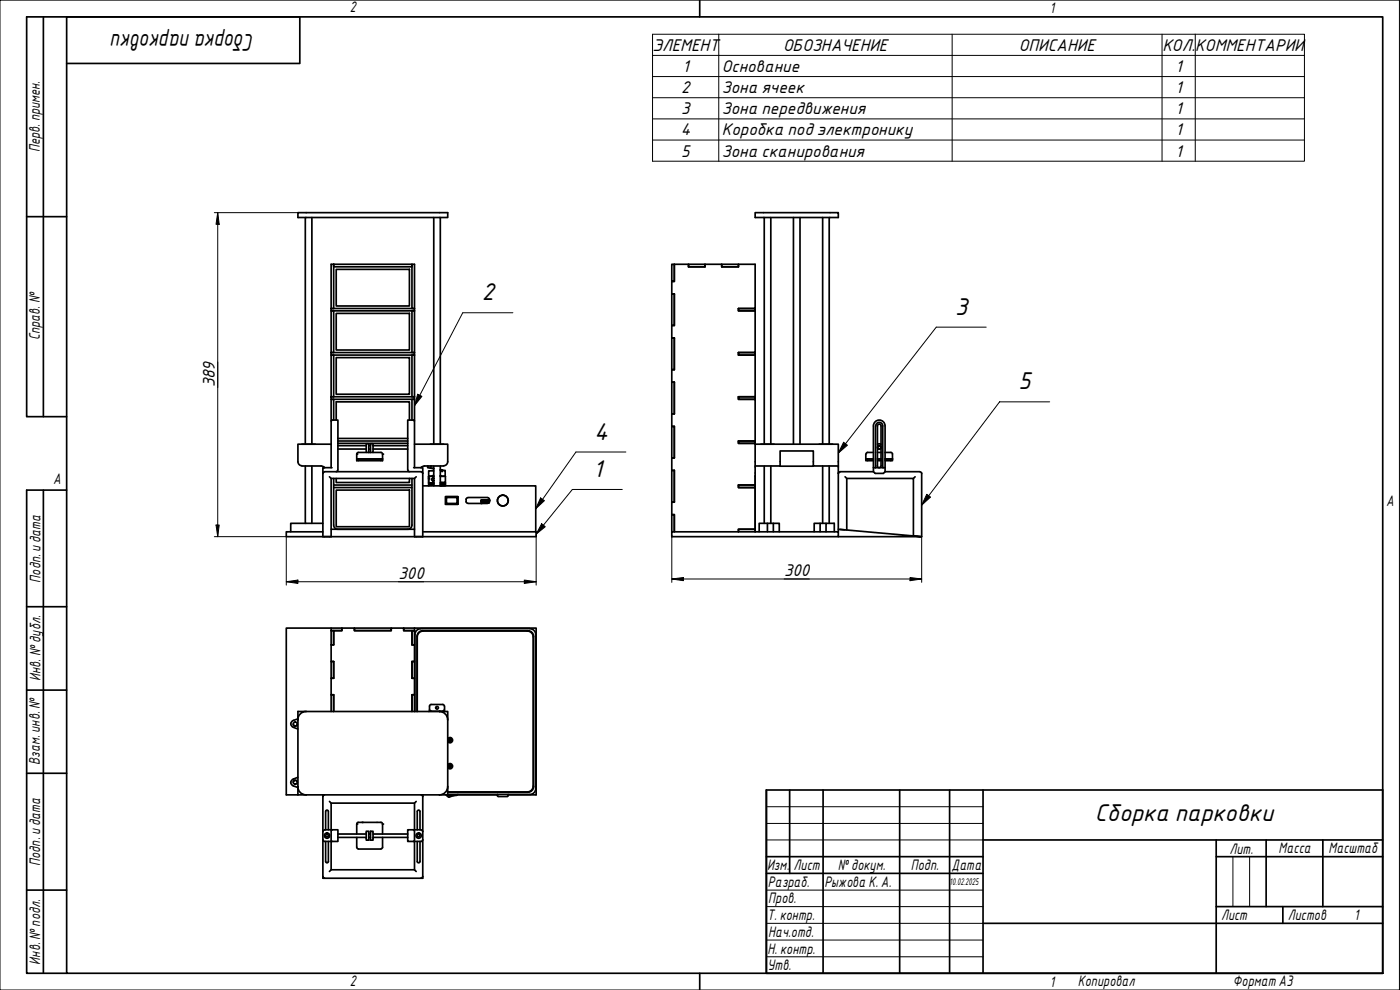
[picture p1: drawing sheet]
<svg xmlns="http://www.w3.org/2000/svg" width="420mm" height="297mm" viewBox="0 0 420 297" stroke-linecap="round" stroke-linejoin="round" font-family="sans-serif">
<g fill="none" stroke="#000" stroke-width=".51">
<path d="M89.4 63.8h45v1.5h-45zM91.6 65.3v68M93.6 65.3v68M99.4 79.3h.7v13.3h-.7zM100.1 79.3h23.5v.8h-23.5zM123.6 79.3h.8v13.3h-.8zM130.2 65.3v68M132.1 65.3v68M201.6 79.3h.8v5.1h-.8zM206.6 79.3h5v.8h-5zM216.6 79.3h5v.8h-5zM226.6 63.8h25v1.5h-25z"/>
<path d="M229.4 65.3v68M231.3 65.3v68M238.1 65.3v68M240.1 65.3v68M246.9 65.3v68M248.9 65.3v68M99.4 92.6h25v.7h-25zM99.4 93.3h.7v12.5h-.7zM100.9 80.8h22v11h-22zM100.9 94h22v11h-22zM123.6 93.3h.8v12.5h-.8zM201.6 84.4h.8v-5.1h4.2v.8h5v-.8h5v.8h5v-.8h5v13.3h-5v.7h5v12.5h-5v.7h5v12.5h-5v.8h5v12.5h-5v.7h5v.3"/>
<path d="M201.6 88.2h.8M201.6 84.4v75.2M202.4 88.2v9.4h-.8h.8zM221.6 92.6h5v.7h-5zM99.4 119h25v.8h-25zM99.4 105.8h25v.7h-25zM99.4 106.5h.7v12.5h-.7zM100.9 107.3h22v11h-22zM123.6 106.5h.8v12.5h-.8zM201.6 101.4h.8M201.6 114.7h.8M202.4 114.7v9.5h-.8h.8z"/>
<path d="M202.4 101.4v9.5h-.8h.8zM221.6 119h5v.8h-5zM221.6 105.8h5v.7h-5zM89.4 138.5a1.24 1.24 0 0 0 1.2 1.2l5.8 .1M90.6 133.3h4M91.6 139.8v17.2M93.6 139.8v17.2M96.4 139.8l1 .5M99.4 133.3h-10v5.2M99.6 126h1.8v15M99.7 126.1l-.3 .2M100.1 126v-6.2h-.7v20.5"/>
<path d="M100.9 126v-5.4h22v5.4M101.4 133h21M101.4 132.3h21M101.4 131.6h21M101.4 133.7h8.5M101.4 134.7h8.5M107.1 137.7h7.7M107.6 135.7h2.3M109.9 133.1h.8v2.6h-.8zM110.7 135.7h.5M110.7 133.7h.5M110.7 134.7h.5"/>
<path d="M111.2 133.1h.8v2.6h-.8zM112 135.7h2.3M112 133.7h10.4M112 134.7h10.4M114.3 135.7l.5 .6v1.9h-7.7v-2l.4-.5M123.6 126v-6.2h.8v20.5M124.1 126.1l.2 .2M124.1 126h-1.7v15M124.4 133.3h10v5.2M128.4 139.8l-.1 .5 1.9 .3-1-.2 .1-.6M129.2 133.3h4M129.3 139.8l-.1 .1"/>
<path d="M130.2 139.8v6M132.1 139.8v6l1.6-.1v-.3M133.2 139.8h-5.8l-.9 .4M134.4 138.5a1.24 1.24 0 0 1-1.3 1.2M201.6 127.9h.8v9.5h-.8h.8v-9.5zM221.6 132.3h5v.7h-5zM226.6 139.8v19.8v-.8h-5v.8v-.8h5v-12.5h-5v-.8h5v-2.7M228.3 133.3h4M229.4 139.8v17.2M231.3 139.8v17.2M234.1 139.8h10M245.9 133.3h4"/>
<path d="M246.9 139.8v17.2M248.9 139.8v17.2M251.6 139.8h-7.5v-4.5h-10v4.5h-7.5v-6.5h25v25.5M259.8 136.3v1.4h2.3M260.3 137.7h-.5v.5h2.3M262.1 135.7h-1.7l-.5 .5M262.1 127.8a1.75 1.75 0 0 1 1.8-1.8 1.75 1.75 0 0 1 1.7 1.8M262.1 127.8v13.7M262.8 127.8v12.5M262.8 127.8a1.05 1.05 0 0 1 1.1-1.1 1.05 1.05 0 0 1 1 1.1M263.3 139.8l.5 .5M263.3 127.8a.54 .54 0 0 1 .6-.6 .54 .54 0 0 1 .5 .6"/>
<path d="M263.3 137.7h1.1M263.3 135.7h1.1M263.3 138.2h1.1M263.3 127.8v11.9M263.3 133.3l.6-.2 .5 .2M264.4 127.8v12l-.5 .5M264.9 127.8v12.5M265.6 127.8v13.7M265.6 137.7h2.2M265.6 135.7h1.7M267.4 135.7l.4 .5v1.5M267.8 137.7v.5h-2.2"/>
<path d="M96.9 159.6h-11v1.4h41M96.9 157h-9.7v2.6M97.4 141.6l-.5 .5M97.4 140.3h-.5v20.7h2.5v-17.4M97.4 141.5h29M97.4 140.3h2.2M98.9 143.1l.5 .5h25l.5-.5M99.4 158.8h25M100.1 143.6v14a1.24 1.24 0 0 0 1.3 1.2M100.1 146.3h23.5M100.1 145.5h23.5M100.9 143.6v1.2h22v-1.2"/>
<path d="M100.9 147.1h22v10.9h-22zM101.3 141.1l-.4 .4M122.4 141.1l.5 .4M123.6 143.6v14a1.24 1.24 0 0 1-1.2 1.2M124.1 140.3h2.3M124.4 143.6v17.4h2.5M126.4 140.3h.5v20.7M126.4 141.6l.5 .5M126.5 140.1l-.1 .2M126.9 145.8h33.9v13.8M126.9 159.6h34v1.4h-34M128.7 145h1.3"/>
<path d="M128.7 145h1.5zM128.7 142.9h.1M128.7 142.9v2.1M128.7 142.9h1.5M128.9 145v.1M128.9 145.5v.1M129.6 143.7h.6M129.9 143.4l.3 .1a.44 .44 0 0 0-.7 .3 .44 .44 0 0 0 .5 .5M129.9 144.3l.3-.1-.3 .1M130.1 142.9h-.4M130.2 141.3h-1.5v2.4M130.2 142.9h-1.5v2.1"/>
<path d="M130.2 144.8l-1.5 .2M130.2 145l-1.5 .1v.4M130.2 145.5l-1.5 .1v.2M130.2 145.3l-1.5 .2h1.3M130.2 144.2l-.3 .1M130.2 144.3h-.2M132.1 141.1h1.5v1.8M132.1 140.9l.6 .3M132.1 141h.5M132.1 142.9h1.6M132.1 142.7l.4 .2M132.3 144.8l1.4 .1-1.6 .1"/>
<path d="M132.3 145.3l1.4 .1-1.6 .1M132.3 145.8h.3M132.7 141l.1 .1M133.4 144.7v.1M133.4 145.2v.1M133.4 145.7v.1M133.7 142.9v1.8l-1.6 .1M133.7 144.9v.3l-1.6 .1M133.7 149h3.7v2.3h-3.7zM133.7 149v2.3M134 149.3h3.2v1.8h-3.2zM134 151.1l-.3 .2h3.7"/>
<path d="M137.2 149.3l.2-.3v2.3l-.2-.2M137.4 149h-3.7l.3 .3M139.9 149.8v.7M139.9 149.8l.5-.5h6l.5 .5M139.9 150.5l.5 .5M140.4 151.1h6M144.4 150.1v1zM144.5 150.4h.1M144.5 150.4l.1 .7M144.5 150h.9M144.5 150h.1M144.6 150l-.1 .1"/>
<path d="M144.6 150l-.1 .4M144.6 150.2l.1 .3M144.6 150.1h.8M144.6 150.1h.1M144.7 150.5v.3M144.7 150.8h2.1M144.8 150.4l-.1 .1M144.8 150.8l-.2 .2M144.8 150.4h.1M144.8 150.7l-.1 .1M145 150.1l.2 .1M145.2 150.8l.2 .1"/>
<path d="M145.2 150.9h.2zM145.2 150.1v.2M145.2 150.2h.1M145.2 150.1v.1M145.3 150.1l-.1 .1M145.4 150h1.5M145.4 150h.1M145.5 150.1l.1 .1M145.6 150.1v.1M145.6 150.1h.1M145.7 150.9h.3zM145.7 150.8h.3"/>
<path d="M145.7 150.1l-.1 .1M146.1 150h-.7M146.1 150h.1M146.2 150l.7 .1M146.2 150h.1M146.2 150.9h.3zM146.2 150.8h.3M146.6 150.1h.1M146.7 150.2h.1M146.7 150.1h.1M146.7 150.1v.2l.1-.2M146.9 150.5l-.5 .5"/>
<path d="M146.9 150.4h-2.1v.3h2.1M146.9 150.3l-2.1 .1M146.9 149.8v.7M201.6 154.4h.8v5.2v-5.2zM201.6 159.6h50v1.4h-50zM201.6 141.1h.8M202.4 141.1v9.6h-.8h.8zM221.6 145.5h5v.8h-5zM230.3 157h-2.5v2.6M232.1 159.6v-2.6h1.8v2.6M232.1 157h-1.8v2.6M246.1 157h-1.8v2.6"/>
<path d="M247.9 159.6v-2.6h2.5v2.6M247.9 157h-1.8v2.6M251.6 159.6v-.8l25 2.2h-25M252.1 141.5h10M252.1 158.9l1.5 .1M252.1 141.6l-.4 .5M253.6 143.1l.5 .5h20v17.2M254.1 143.6v15.4M262.1 140.3h3.5M262.1 141.5l.5 .5h2.5l.5-.5M265.6 141.5h10.5M274.6 143.1l-.5 .5"/>
<path d="M276.1 141.6l.5 .5M276.6 142v19M274.6 160.8l1.5 .2M99.4 188.5h3.2v.7h-3.2zM99.4 189.2h.7v4.3h-.7zM99.4 188.5h-13.5v50h48.5v-22.5M99.4 198.5h.7v5h-.7zM100.1 198.5h-.7v-5h.7v-4.3h2.5v-.7h3.8v.7h11v-.7h3.8v.7h2.4v4.3h.8v5h-.8v5h.8v5h-.8v5v-5h.8v5M100.1 198.5v5h-.7v5h.7v5v-5h-.7v5M106.4 188.5h11v.7h-11zM121.2 188.5h3.2v.7h-3.2zM123.6 189.2h.8v4.3h-.8z"/>
<path d="M123.6 198.5h.8v5h-.8zM124.4 188.5h36.5v50h-8.4M124.5 190.4v23.1M125.2 191a1.75 1.75 0 0 1 1.7-1.8h31.5a1.75 1.75 0 0 1 1.7 1.8M125.2 191v22.5M125.2 191.1v22.4M126.2 188.6h32.8M126.3 188.6a1.75 1.75 0 0 0-1.8 1.8M127 189.3a1.75 1.75 0 0 0-1.8 1.8M127 189.3h31.3a1.75 1.75 0 0 1 1.7 1.8M159 188.6a1.75 1.75 0 0 1 1.8 1.8M160 191.1v44.8a1.75 1.75 0 0 1-1.7 1.7h-23.9"/>
<path d="M160.1 191v45M160.8 190.4v46.2M89.2 217.3a.6 .6 0 0 1-.6 .6 .6 .6 0 0 1-.6-.6M89.4 215.7l-1.3 .5a1.07 1.07 0 0 0-.8 1 1.07 1.07 0 0 0 .8 1l1.3 .5M91.9 213.5a2.51 2.51 0 0 0-2.6 2.5M128.7 213.5h3.3M128.9 212.9l.5 .4M129.4 211.4l-.4 .2-.1 1.3M129.4 211.4h3.5l.4 .5M131.9 213.5a2.51 2.51 0 0 1 2.5 2.5M132 213.4l1.6 .1M133.3 212.9l-.4 .4"/>
<path d="M133.4 211.9v1M134.4 216v-2.5h-45v25M88 234.7a.6 .6 0 0 1 .6-.6 .6 .6 0 0 1 .6 .6M89.3 236a2.51 2.51 0 0 0 2.6 2.5M89.4 233.2l-1.3 .5a1.07 1.07 0 0 0-.8 1.1 1.07 1.07 0 0 0 .8 1l1.3 .5M96.9 238.5v25h30v-25M97.4 238.5l-.5 .5M126.4 238.5l.5 .5M134.4 238.4h24.6M134.4 236a2.51 2.51 0 0 1-2.5 2.5M134.4 229.4a.79 .79 0 0 1 1.2-.1 .79 .79 0 0 1 0 1.2 .79 .79 0 0 1-1.2-.1M134.4 221.6a.79 .79 0 0 1 1.2-.1 .79 .79 0 0 1 0 1.2 .79 .79 0 0 1-1.2-.1"/>
<path d="M134.7 221.9l.5-.1 .2 .4M135.3 229.6v.5l-.5 .1M137.1 238.6l-2.3 .6-.8-.6M137.3 238.5h12M137.4 238.4l-.2 .2-3.3-.1M149.3 238.4l.2 .5M149.5 239h2.8M152.5 238.7l-.3 .2M152.5 238.4v.3M160.1 236a1.75 1.75 0 0 1-1.7 1.7h-24M160.8 236.6a1.75 1.75 0 0 1-1.8 1.8M96.9 252l.5 .5h2.2"/>
<path d="M97.4 249l-.5 .5M97.4 249h4v3.5h-1.8M97.7 252.5v6l.4 .4 .5-.4v-6M97.7 243.5l.4-.4 .5 .4M97.7 243.5v5.5M98.6 243.5v5.5M98.9 240.5l.5 .5v8M99.4 252.5v8.5l-.5 .5M99.4 241h25M99.7 249l-.3 .3v2.9l.3 .3M101.4 250.2h8.5M101.4 251.3h8.5"/>
<path d="M107.1 250.2v-2.9l.3-.6h7.1l.3 .6v2.9M107.1 251.3v2.9M107.1 254.2l.4 .5M107.6 254.7h6.7M109.9 249.4h.8v2.7h-.8zM110.7 250.2h.5M110.7 251.3h.5M111.2 249.4h.8v2.7h-.8zM112 250.2h10.4M112 251.3h10.4M114.8 254.2l-.5 .5M114.8 251.3v2.9"/>
<path d="M124.1 249l.2 .3M124.3 252.2l-.2 .3M124.4 249.2v3M124.4 252.5v8.5M124.9 240.5l-.5 .5v8M125.2 252.5v6l.4 .4 .4-.4v-6M125.2 243.5l.4-.4 .4 .4M125.2 243.5v5.5M125.6 249.9a.79 .79 0 0 0-.7 1.1 .79 .79 0 0 0 1.3 .3 .79 .79 0 0 0-.3-1.3l-.3-.1M126 243.5v5.5M126.4 249h-4v3.5h4M126.4 249l.5 .5"/>
<path d="M126.9 252l-.5 .5M96.9 263l.5 .4M99.4 261h25l.5 .5M126.9 263l-.5 .4"/>
<circle cx="263.9" cy="134.3" r=".54"/>
<circle cx="263.9" cy="134.3" r=".48"/>
<circle cx="132.7" cy="141.4" r=".03"/>
<circle cx="150.9" cy="150.2" r="1.62"/>
<circle cx="88.6" cy="217.3" r=".6"/>
<circle cx="131.2" cy="212.4" r=".41"/>
<circle cx="88.6" cy="234.7" r=".6"/>
<circle cx="135" cy="229.8" r=".1"/>
<circle cx="135" cy="222.1" r=".1"/>
<circle cx="135" cy="229.8" r=".29"/>
<circle cx="135" cy="222.1" r=".29"/>
<circle cx="135" cy="222.1" r=".41"/>
<circle cx="135" cy="229.9" r=".41"/>
<circle cx="98.1" cy="250.7" r=".79"/>
<circle cx="98.1" cy="250.7" r=".41"/>
<circle cx="125.6" cy="250.7" r=".41"/>
</g>
<g fill="#000">
<circle cx="107.1" cy="136.3" r=".25"/>
<circle cx="114.8" cy="136.3" r=".25"/>
<circle cx="128.7" cy="143.7" r=".25"/>
<circle cx="132.8" cy="141.1" r=".25"/>
<circle cx="144.6" cy="150.4" r=".25"/>
<circle cx="144.6" cy="151" r=".25"/>
<circle cx="144.8" cy="150.9" r=".25"/>
<circle cx="145.2" cy="150.3" r=".25"/>
<circle cx="145.2" cy="150.8" r=".25"/>
<circle cx="145.2" cy="150.1" r=".25"/>
<circle cx="145.2" cy="150.2" r=".25"/>
<circle cx="145.4" cy="150.9" r=".25"/>
<circle cx="145.4" cy="150.8" r=".25"/>
<circle cx="145.4" cy="150" r=".25"/>
<circle cx="145.6" cy="150.1" r=".25"/>
<circle cx="145.6" cy="150.2" r=".25"/>
<circle cx="145.6" cy="150.3" r=".25"/>
<circle cx="145.7" cy="150.8" r=".25"/>
<circle cx="146" cy="150.8" r=".25"/>
<circle cx="146.2" cy="150.8" r=".25"/>
<circle cx="146.5" cy="150.8" r=".25"/>
<circle cx="146.5" cy="150.9" r=".25"/>
<circle cx="146.7" cy="150.3" r=".25"/>
<circle cx="146.7" cy="150.2" r=".25"/>
<circle cx="146.7" cy="150.1" r=".25"/>
<circle cx="107.1" cy="247.3" r=".25"/>
<circle cx="108.7" cy="246.7" r=".25"/>
<circle cx="114.8" cy="247.3" r=".25"/>
</g>
<g fill="none" stroke="#000" stroke-width=".3">
<path d="M195.8 10.3h195.7v38.1h-195.7zM195.8 16.6h195.7M215.7 10.3v38.1M285.8 10.3v38.1M348.7 10.3v38.1M358.7 10.3v38.1M195.8 23h195.7M195.8 29.3h195.7M195.8 35.7h195.7M195.8 42h195.7M153.9 93.8h-15l-14.5 27.9M296 98.2h-15l-29.4 37.7"/>
<path d="M125.3 118.3l1.3 .6-2.2 2.8zM187.8 135.6h-15l-12 17M253.2 132.7l1.1 .9-2.7 2.3zM315 120.6l-15-.1-23.4 31.1M162.2 149.4l1.2 .8-2.6 2.4zM162.6 157.1l1 .9-2.7 2.3zM186.8 146.9h-15l-10.9 13.4M278.1 148.3l1.2 .8-2.7 2.5z"/>
</g>
<path d="M20 5.1h395v286.9h-395zM210 0v5.1M210 292v5" fill="none" stroke="#000" stroke-width=".51"/>
<path d="M0 0h420v297h-420z" fill="none" stroke="#000" stroke-width=".3"/>
<g fill="none" stroke="#000" stroke-width=".51">
<path d="M230 237h185v55h-185zM237 237v25.1M247 237v55M270 237v55M285 237v55M295 237v55M230 257h65M295 252h120M365 257h50M365 252v40M380 252v20M397 252v20"/>
<path d="M230 262.1h65M295 277h120M365 272h50M385 272v5"/>
</g>
<path d="M230 242h65M230 247.1h65M230 252h65M370 257v15M375 257v15M230 267.1h65M230 272h65M230 277h65M230 282.1h65M230 287.1h65" fill="none" stroke="#000" stroke-width=".3"/>
<path d="M13 5.1v119.9M20 19h70v-13.9h-82v119.9h12M8 65h12M13 147.1v144.9M20 147.1h-12v144.9h12M8 182h12M8 207.1h12M8 232h12M8 267.1h12" fill="none" stroke="#000" stroke-width=".51"/>
<g fill="none" stroke="#000" stroke-width=".3">
<path d="M64.3 63.8h25.1M65.3 63.8l.5 3.5h-1zM65.3 63.8v97.2M64.8 157.5h1l-.5 3.5zM64.3 161h21.6v14.6M85.9 174.5l3.5-.5v1.1zM85.9 174.5h75M157.4 174l3.5 .5-3.5 .6zM160.9 161v14.6M201.6 173.7l3.5-.4v.9zM201.6 173.7h75M201.6 161v13.7"/>
<path d="M273.1 173.3l3.5 .4-3.5 .5zM276.6 161v13.7"/>
</g>
<g fill="#000">
<path d="M65.3 63.8l.5 3.5h-1z" fill-rule="evenodd"/>
<path d="M64.8 157.5h1l-.5 3.5z" fill-rule="evenodd"/>
<path d="M85.9 174.5l3.5-.5v1.1z" fill-rule="evenodd"/>
<path d="M157.4 174l3.5 .5-3.5 .6z" fill-rule="evenodd"/>
<path d="M201.6 173.7l3.5-.4v.9z" fill-rule="evenodd"/>
<path d="M273.1 173.3l3.5 .4-3.5 .5z" fill-rule="evenodd"/>
</g>
<g fill="#000">
<path d="M125.3 118.3l1.3 .6-2.2 2.8z" fill-rule="evenodd"/>
<path d="M253.2 132.7l1.1 .9-2.7 2.3z" fill-rule="evenodd"/>
<path d="M162.2 149.4l1.2 .8-2.6 2.4z" fill-rule="evenodd"/>
<path d="M162.6 157.1l1 .9-2.7 2.3z" fill-rule="evenodd"/>
<path d="M278.1 148.3l1.2 .8-2.7 2.5z" fill-rule="evenodd"/>
</g>
<g font-size="7">
<text x="76.3" y="10.3" transform="rotate(180 76.3 10.3)">Сборка парковки</text>
<text x="144.6" y="90.1">2</text>
<text x="286.6" y="94.4">3</text>
<text x="305.7" y="116.8">5</text>
<text x="178.3" y="131.9">4</text>
<text x="178" y="143.1">1</text>
<text x="328.5" y="246.2">Сборка парковки</text>
</g>
<g font-size="4.9">
<text x="195.8" y="15.2">ЭЛЕМЕНТ</text>
<text x="235" y="15.2">ОБОЗНАЧЕНИЕ</text>
<text x="305.8" y="15.2">ОПИСАНИЕ</text>
<text x="348.9" y="15.2">КОЛ.</text>
<text x="358.7" y="15.2">КОММЕНТАРИИ</text>
<text x="204.9" y="21.6">1</text>
<text x="216.7" y="21.6">Основание</text>
<text x="352.8" y="21.6">1</text>
<text x="204.5" y="27.9">2</text>
<text x="216.7" y="27.9">Зона ячеек</text>
<text x="352.8" y="27.9">1</text>
<text x="204.5" y="34.3">3</text>
<text x="216.7" y="34.3">Зона передвижения</text>
<text x="352.8" y="34.3">1</text>
<text x="204.3" y="40.6">4</text>
<text x="216.7" y="40.6">Коробка подэлектронику</text>
<text x="352.8" y="40.6">1</text>
<text x="204.5" y="47">5</text>
<text x="216.7" y="47">Зона сканирования</text>
<text x="352.8" y="47">1</text>
<text x="64.5" y="116.3" transform="rotate(-90 64.5 116.3)">389</text>
<text x="119.6" y="173.7">300</text>
<text x="235.3" y="172.9">300</text>
</g>
<g font-size="4.4">
<text x="105" y="3.7">2</text>
<text x="315" y="3.8">1</text>
<text x="11.9" y="45.6" transform="rotate(-90 11.9 45.6)">Перв. примен.</text>
<text x="12" y="102.2" transform="rotate(-90 12 102.2)">Справ. №</text>
<text x="16" y="145.2">A</text>
<text x="416" y="151.7">A</text>
<text x="12.2" y="174.8" transform="rotate(-90 12.2 174.8)">Подп. идата</text>
<text x="12.2" y="204.3" transform="rotate(-90 12.2 204.3)">Инв. №дубл.</text>
<text x="12" y="229.5" transform="rotate(-90 12 229.5)">Взам. инв. №</text>
<text x="369" y="256.1">Лит.</text>
<text x="383.7" y="256.1">Масса</text>
<text x="398.7" y="256.1">Масштаб</text>
<text x="12.1" y="259.8" transform="rotate(-90 12.1 259.8)">Подп. идата</text>
<text x="230.2" y="261.1">Изм.</text>
<text x="238.2" y="261.1">Лист</text>
<text x="251.5" y="261">№докум.</text>
<text x="273.4" y="261.2">Подп.</text>
<text x="285.6" y="261.2">Дата</text>
<text x="230.4" y="266.1">Разраб.</text>
<text x="247.4" y="266.1">Рыжова К. А.</text>
<text x="230.6" y="271.1">Пров.</text>
<text x="230.3" y="276.1">Т. контр.</text>
<text x="230.5" y="281.1">Нач.отд.</text>
<text x="366.5" y="276.1">Лист</text>
<text x="386.5" y="276.1">Листов</text>
<text x="406.4" y="276">1</text>
<text x="230.4" y="286.1">Н. контр.</text>
<text x="12.1" y="289.4" transform="rotate(-90 12.1 289.4)">Инв. №подл.</text>
<text x="230.3" y="291.1">Утв.</text>
<text x="105" y="295.9">2</text>
<text x="315" y="296.1">1</text>
<text x="323.5" y="295.8">Копировал</text>
<text x="370" y="295.8">Формат А3</text>
</g>
<text font-size="2.8" x="285" y="265.5">10.02.2025</text>
</svg>
